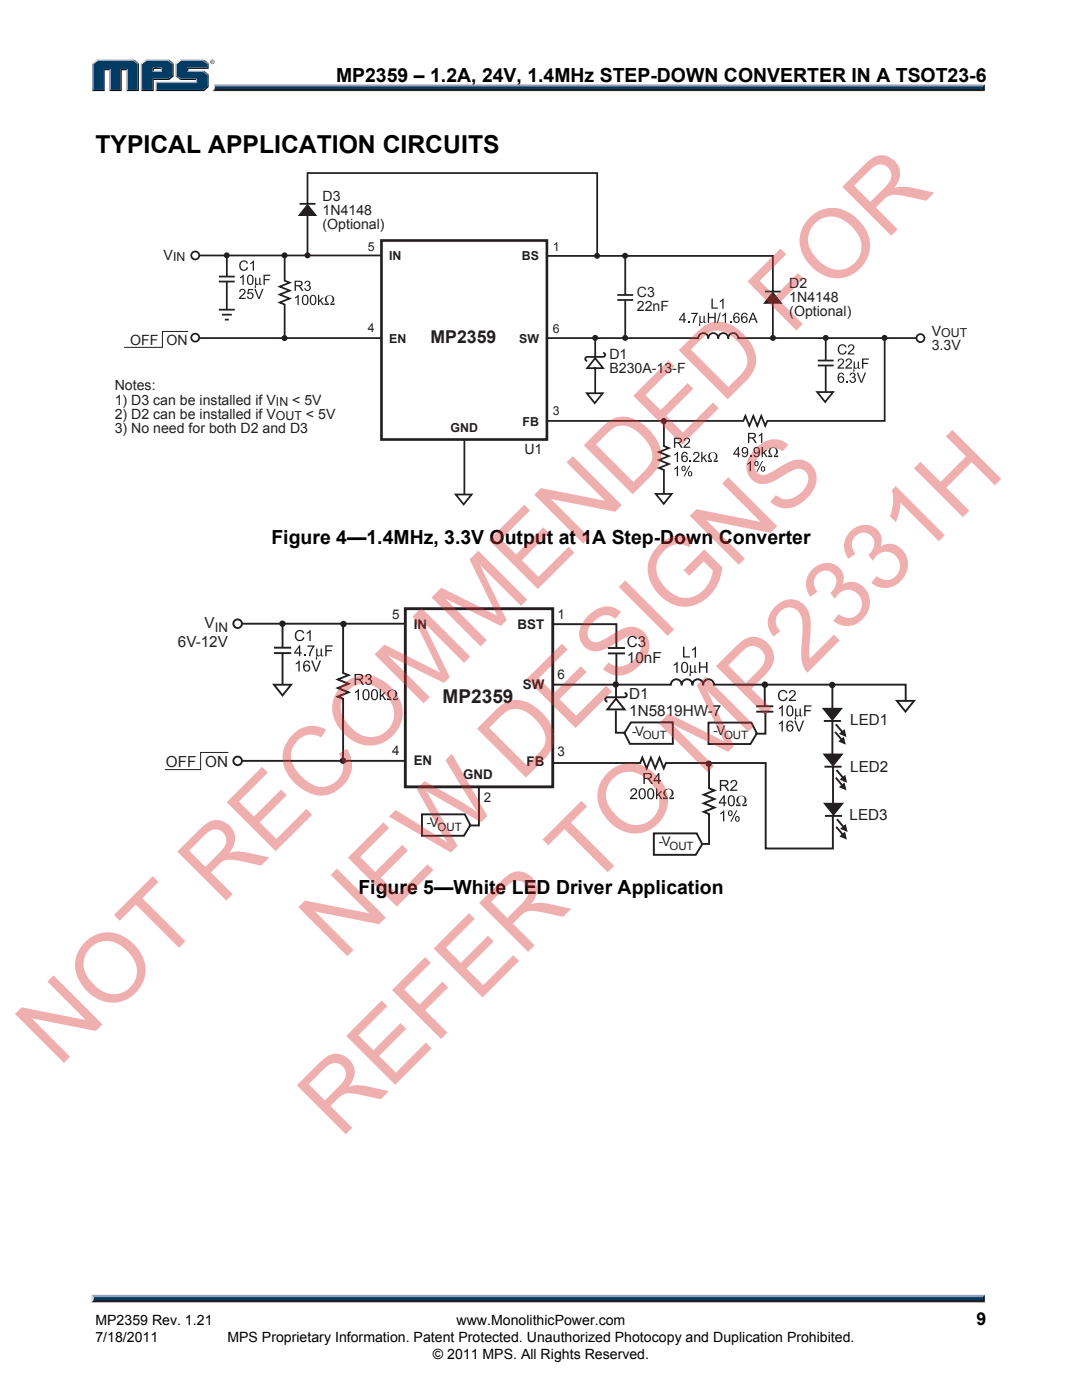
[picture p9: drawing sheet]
<svg xmlns="http://www.w3.org/2000/svg" width="216mm" height="279mm" viewBox="0 0 216 279" stroke-linecap="round" stroke-linejoin="round" font-family="sans-serif">
<path d="M18.7 259.2h177.4l.4 .7h-178.3z" fill="#231f20"/>
<path d="M18.3 258.4h178.2l-.4 .8h-177.4z" fill="#94a0b9"/>
<path d="M196.5 258.4v1.5l-.4-.4v-.6z" fill="#001338"/>
<path d="M18.7 258.9h177.4v.6h-177.4z" fill="#003b63"/>
<path d="M18.2 258.4l.5 .5v.5l-.5 .5z" fill="#dcddde"/>
<path d="M42.7 16.9h153.8l-.4 .6h-153.3z" fill="#94a0b9"/>
<path d="M42.8 17.5h153.3l.4 .7h-154.2l.4-.3z" fill="#231f20"/>
<path d="M196.1 17.3l.4-.4v1.3l-.4-.4z" fill="#001338"/>
<path d="M42.9 17.3h153.2v.5h-153.3z" fill="#003b63"/>
<path d="M42.7 16.9l.2 .5a.79 .79 0 0 1-.6 .8l.1-.1a1.24 1.24 0 0 0 .3-1.2z" fill="#dcddde"/>
<path d="M30.4 14.4l.3-.3h1.3l.3 .3z" fill="#94a0b9"/>
<g fill="#003b63">
<path d="M18.6 12.8l.8-.6h7.2l.8 .6v5.1h-1.9v-4.1h-1.5v4.1h-2v-4.1h-1.4v4.1h-2z"/>
<path d="M28.3 12.8l.9-.6h2.1v1.3h-.9v.9h1.9v-.9h-1.2v-1.3h2.5l.8 .6v2.3l-.8 .6h-3.2v2.2h-2.1z"/>
<path d="M31.3 16.6h8v-.9h-3.2l-.8-.6v-2.3l.8-.6h4.5l.8 .6v.7h-4.1v.9h3.3l.8 .6v2.2l-.8 .7h-9.3z"/>
</g>
<path d="M35.9 12h4.8" fill="none" stroke="#94a0b9" stroke-width=".27"/>
<path d="M35 12.6l.9-.7 .2 .3-.8 .6z" fill="#dcddde"/>
<path d="M35.2 12.6v2.7" fill="none" stroke="#94a0b9" stroke-width=".27"/>
<path d="M35 15.3l.3-.2 .8 .6-.2 .3z" fill="#537194"/>
<path d="M35.9 15.8h3.4" fill="none" stroke="#001338" stroke-width=".27"/>
<g fill="#94a0b9">
<path d="M31.1 16.3h8v-.3l.2-.3v.9h-8z"/>
<path d="M31.1 16.3l.2 .3v1.3l-.2 .3z"/>
</g>
<path d="M37.3 13.5h4.1v-.7l.2-.2v1.2h-4v.3l-.3 .3z" fill="#001338"/>
<path d="M37.3 14.2h3.4" fill="none" stroke="#94a0b9" stroke-width=".27"/>
<path d="M40.7 14.1l.9 .7-.2 .2-.8-.6z" fill="#537194"/>
<g fill="#001338">
<path d="M31.1 18.2l.2-.3h9.3l.8-.7v-2.2l.2-.2v2.6l-.9 .8z"/>
<path d="M30.4 15.7h3.2l.8-.6v-2.3l.3-.2v2.7l-.9 .7h-3.1v2.2h-2.6l.2-.3h2.1z"/>
</g>
<path d="M33.8 11.9l.9 .7-.3 .2-.8-.6z" fill="#537194"/>
<path d="M29 12h4.8" fill="none" stroke="#94a0b9" stroke-width=".27"/>
<path d="M28.1 12.6l.9-.7 .2 .3-.9 .6z" fill="#dcddde"/>
<path d="M28.2 12.6v5.6" fill="none" stroke="#94a0b9" stroke-width=".27"/>
<path d="M32 13.8l.3-.3v.9l-.3-.3z" fill="#94a0b9"/>
<g fill="#001338">
<path d="M30.4 13.5h1.9l-.3 .3h-1.3v.3l-.3 .3z"/>
<path d="M27.4 12.8l.3-.2v5.6h-2.5l.3-.3h1.9z"/>
</g>
<path d="M26.8 11.9l.9 .7-.3 .2-.8-.6z" fill="#537194"/>
<path d="M19.2 12h7.6" fill="none" stroke="#94a0b9" stroke-width=".27"/>
<path d="M18.4 12.6l.8-.7 .2 .3-.8 .6z" fill="#dcddde"/>
<path d="M18.5 12.6v5.6" fill="none" stroke="#94a0b9" stroke-width=".27"/>
<path d="M20.6 13.8h1.4l-.2 .2h-.9v4.2h-2.5l.2-.3h2z" fill="#001338"/>
<path d="M21.9 13.8v4.4" fill="none" stroke="#94a0b9" stroke-width=".27"/>
<path d="M24 13.8h1.5l-.3 .2h-.9v4.2h-2.5l.2-.3h2z" fill="#001338"/>
<path d="M25.3 13.8v4.4" fill="none" stroke="#94a0b9" stroke-width=".27"/>
<path d="M40.7 11.9l.9 .7-.2 .2-.8-.6z" fill="#537194"/>
<path d="M41.9 12.3a.45 .45 0 0 1 .9 0 .45 .45 0 0 1-.9 0zM42 12.3a.37 .37 0 0 0 .7 0 .37 .37 0 0 0-.7 0zM42.2 12.1l.3 .1 .1 .4-.2-.2-.2 .2zM42.3 12.2v.1h.1z" fill="#231f20"/>
<g fill="none" stroke="#231f20" stroke-width=".35">
<path d="M39.8 51h36.3M43.7 55.2h3.1M45.3 56.2v5.6M45.3 51.1v4M56.8 51.1v4.9l1 .4-2 .8 2 .8-2 .8 2 .8-2 .8 1 .4v6.7M61.4 40.7v-6.2h57.8v16.5M61.4 42.8v8.3M62.9 40.7h-3.1M109.1 51.1h45.1v7.1M123.2 58.9h3.1M124.8 51.1v7.8M124.8 59.9v7.6"/>
<path d="M155.8 58.2h-3.2M39.8 67.5h36.3M44.3 62.8h2M44.9 63.8h.8M109.2 67.5h30.1a1 1 0 0 1 1-1 1 1 0 0 1 1 1 .99 .99 0 0 1 1-1 .99 .99 0 0 1 1 1 .99 .99 0 0 1 1-1 .99 .99 0 0 1 1 1 1 1 0 0 1 1-1 1 1 0 0 1 1 1h35.6M118.8 71.5l1.6 2h-3.2zM118.8 67.4v3.8M118.8 73.4v5.1M120.4 70.4a.4 .4 0 0 1 .4 .4 .4 .4 0 0 1-.4 .4h-3.2a.4 .4 0 0 0-.4 .4 .4 .4 0 0 0 .4 .4M154.2 60.3v7.3M163.2 72h3.1M164.8 72.9v5.3"/>
<path d="M164.8 67.5v4.4M176.5 67.6v16.4h-23.4l-.4 1-.8-2-.8 2-.8-2-.8 2-.8-2-.4 1h-39.3M92.7 87.8v11M132.5 84v5l1 .4-2 .8 2 .8-2 .8 2 .8-2 .8 1 .4v4.9"/>
</g>
<g fill="#231f20" stroke="#231f20" stroke-width=".35">
<path d="M43.7 61.8h3.1z"/>
<path d="M43.7 56.2h3.1z"/>
<path d="M163.2 72.9h3.1z"/>
<path d="M61.4 40.9l1.5 2h-3.1z"/>
<path d="M123.2 59.9h3.1z"/>
<path d="M154.2 58.5l1.6 1.9h-3.2z"/>
</g>
<g fill="#231f20">
<path d="M167.5 68.9a.88 .88 0 0 1 1.4 .4h-.3a.68 .68 0 0 0-.9-.2 .68 .68 0 0 0-.2 .9 .61 .61 0 0 0 .6 .5 .61 .61 0 0 0 .6-.5l.2 .1a.95 .95 0 0 1-1.2 .6 .95 .95 0 0 1-.5-1.4z"/>
<path d="M169.4 68.9a.66 .66 0 0 1 1 .1 .66 .66 0 0 1-.4 1l-.5 .5h1v.2h-1.4l.3-.5a1.11 1.11 0 0 0 .7-1.2h-.4l-.3 .3h-.2z"/>
<path d="M167.3 71.7a.66 .66 0 0 1 1.1 .1 .66 .66 0 0 1-.4 1l-.6 .5h1v.3h-1.3l.3-.6a1.11 1.11 0 0 0 .7-1.2h-.5l-.2 .4-.3-.1z"/>
<path d="M168.9 71.7a.66 .66 0 0 1 1 .1 .66 .66 0 0 1-.3 1l-.6 .5h1v.3h-1.3l.2-.6a1.11 1.11 0 0 0 .7-1.2h-.4l-.2 .4-.3-.1z"/>
<path d="M170.3 72.2h.3v.9l.1 .3 .5-.2v-1h.2v1.2l.1 .1 .3-.2-.4 .3-.2-.3-.4 .3-.4-.1 .1 .4-.1 .3-.1-.3z"/>
<path d="M172 71.5h1.4v.3h-1.1v.6h.9v.2h-.9v1h-.3z"/>
<path d="M168.8 76.1h.3v.3h-.3z"/>
<path d="M169.7 74.5a.54 .54 0 0 1 .8 0 .54 .54 0 0 1-.1 .8 .63 .63 0 0 1 0 1.1 .63 .63 0 0 1-.9-.5l.2-.1a.4 .4 0 0 0 .5 .4 .4 .4 0 0 0 .3-.5 .4 .4 0 0 0-.5-.3v-.2a.35 .35 0 0 0 .5-.3 .35 .35 0 0 0-.4-.4 .35 .35 0 0 0-.3 .4h-.3z"/>
<path d="M171 74.4h.2l.7 1.8 .6-1.8h.3l-.8 2h-.3z"/>
<path d="M48.1 52.2a.88 .88 0 0 1 1.4 .4h-.3a.69 .69 0 0 0-.9-.3 .69 .69 0 0 0-.3 1 .61 .61 0 0 0 .6 .5 .61 .61 0 0 0 .6-.5l.3 .1a.95 .95 0 0 1-1.3 .6 .95 .95 0 0 1-.4-1.4z"/>
<path d="M49.9 52.5l.8-.5v2h-.3v-1.6l-.5 .3z"/>
<path d="M47.9 55.3l.7-.5v2h-.2v-1.5l-.5 .3z"/>
<path d="M50.9 55.4h.2v1l.2 .3 .4-.2v-1.1h.3v1.2l.1 .2 .2-.2-.3 .3-.3-.3-.3 .3-.4-.1 .1 .4-.1 .3-.2-.3z"/>
<path d="M52.6 54.8h1.3v.3h-1.1v.6h1v.2h-1v.9h-.2z"/>
<path d="M47.9 57.8a.66 .66 0 0 1 1 .1 .66 .66 0 0 1-.3 1l-.6 .5h1v.3h-1.3l.3-.6a1.11 1.11 0 0 0 .6-1.2h-.4l-.2 .4-.3-.1z"/>
<path d="M49.5 57.7h1v.2h-.8l-.1 .6a.67 .67 0 0 1 .9 .3 .67 .67 0 0 1-.4 .9 .67 .67 0 0 1-.8-.6h.2a.45 .45 0 0 0 .7 .2 .45 .45 0 0 0 .1-.6 .45 .45 0 0 0-.7 0h-.3z"/>
<path d="M50.7 57.6h.3l.7 1.8 .6-1.8h.3l-.8 2.1h-.3z"/>
<path d="M142 59.6h.2v1.8h1v.2h-1.2z"/>
<path d="M143.6 60.1l.8-.5v2h-.3v-1.6l-.5 .3z"/>
<path d="M137.3 64.1h.3v.3h-.3z"/>
<path d="M137.9 62.4h1.3l-.6 1.2-.1 .8h-.3l.1-.5 .6-1.2h-1z"/>
<path d="M139.5 63h.3v1l.1 .3 .5-.2v-1.1h.2v1.2l.2 .1 .2-.2-.4 .4-.2-.3-.3 .3-.5-.2 .1 .5-.1 .3-.1-.3z"/>
<path d="M141.2 62.4h.3v.8h1v-.8h.3v2h-.3v-.9h-1v.9h-.3z"/>
<path d="M143.6 62.4h.2l-.6 2.1h-.2z"/>
<path d="M144.1 62.9l.8-.5v2h-.3v-1.6l-.5 .3z"/>
<path d="M145.6 64.1h.3v.3h-.3z"/>
<path d="M151.4 86.9l.7-.5v2h-.2v-1.6l-.5 .3z"/>
<path d="M149.7 90.9h.3v.3h-.3z"/>
<path d="M152 89.2h.2v1.2l.6-.6h.3l-.5 .5 .6 .9h-.3l-.5-.7-.2 .1v.6h-.2z"/>
<path d="M153.6 89.6a.88 .88 0 0 1 1.3-.1 .88 .88 0 0 1-.1 1.3l-.2 .1h.4l.3-.1v.4h-.9l.1-.4a.71 .71 0 0 0 .4-1 .71 .71 0 0 0-1-.3l-.2 .8 .4 .5v.4h-.8v-.4l.2 .1h.5a.88 .88 0 0 1-.4-1.3z"/>
<path d="M149.1 92.5l.7-.5v2h-.2v-1.5l-.5 .3z"/>
<path d="M136.6 87.5a.66 .66 0 0 1 1 .1 .66 .66 0 0 1-.3 1l-.6 .5h1v.3h-1.3l.2-.6a1.11 1.11 0 0 0 .7-1.1l-.4-.1-.2 .4-.3-.1z"/>
<path d="M134.6 90.7l.7-.5v2h-.3v-1.6l-.4 .3z"/>
<path d="M137.6 91.9h.3v.3h-.3z"/>
<path d="M138.5 90.3a.66 .66 0 0 1 1 .2 .66 .66 0 0 1-.3 .9l-.6 .6h1v.2h-1.3l.2-.5a1.11 1.11 0 0 0 .7-1.2l-.4-.1-.2 .4h-.3z"/>
<path d="M139.9 90.2h.3v1.1l.6-.6h.3l-.6 .6 .6 .9h-.3l-.5-.8-.1 .2v.6h-.3z"/>
<path d="M141.5 90.5a.88 .88 0 0 1 1.3-.1 .88 .88 0 0 1-.1 1.4l-.1 .1h.4l.2-.2v.5h-.8v-.4a.71 .71 0 0 0 .4-1 .71 .71 0 0 0-1-.3l-.2 .7 .4 .6 .1 .4h-.9v-.5l.3 .2h.4a.88 .88 0 0 1-.4-1.4z"/>
<path d="M134.6 93.5l.7-.5v2h-.3v-1.6l-.4 .3z"/>
<path d="M60.9 56.2a.54 .54 0 0 1 .9-.1 .54 .54 0 0 1-.1 .8 .63 .63 0 0 1 0 1.1 .63 .63 0 0 1-1-.5h.3a.4 .4 0 0 0 .4 .4 .4 .4 0 0 0 .4-.6 .4 .4 0 0 0-.6-.2v-.2a.35 .35 0 0 0 .5-.3 .35 .35 0 0 0-.4-.4 .35 .35 0 0 0-.3 .4l-.3-.1z"/>
<path d="M58.9 59.3l.7-.5v2.1h-.2v-1.6l-.5 .3z"/>
<path d="M63.4 58.8h.3v1.2l.6-.6h.3l-.6 .5 .7 1h-.3l-.5-.8-.2 .2v.6h-.3z"/>
<path d="M65 59.2a.88 .88 0 0 1 1.4-.1 .88 .88 0 0 1-.1 1.3l-.2 .2h.4l.2-.2v.5h-.8l.1-.5a.71 .71 0 0 0 .4-.9 .71 .71 0 0 0-1-.3l-.2 .7 .4 .5v.5h-.8v-.5l.2 .2h.4a.88 .88 0 0 1-.4-1.4z"/>
<path d="M167.3 74.6l.6-.2a.54 .54 0 0 1 .5 .5h-.2a.42 .42 0 0 0-.6-.3 .42 .42 0 0 0-.2 .6v.1a.64 .64 0 0 1 .9 .1 .64 .64 0 0 1-.2 1 .64 .64 0 0 1-.9-.4l-.1-.9zM167.4 75.8a.45 .45 0 0 0 .9 0 .45 .45 0 0 0-.9 0z"/>
<path d="M49.6 54.9a.73 .73 0 0 1 .8 .1 .73 .73 0 0 1 .2 .8 .69 .69 0 0 1-.3 1 .69 .69 0 0 1-.9-.3l-.1-1.1zM49.7 55.2a1.11 1.11 0 0 0 .2 1.5 1.04 1.04 0 0 0 0-1.7z"/>
<path d="M136.4 62.4h.2v1.3h.3v.2h-.3v.5h-.2v-.5h-.9v-.2zM136.4 62.8l-.7 .9h.7z"/>
<path d="M146.5 62.6l.5-.2a.54 .54 0 0 1 .6 .5h-.3a.42 .42 0 0 0-.5-.3 .42 .42 0 0 0-.3 .6v.2a.64 .64 0 0 1 1 .1 .64 .64 0 0 1-.2 .9 .64 .64 0 0 1-.9-.4l-.1-.9zM146.6 63.8a.44 .44 0 0 0 .8 0 .44 .44 0 0 0-.8 0z"/>
<path d="M148.1 62.6l.5-.2a.54 .54 0 0 1 .6 .5h-.3a.42 .42 0 0 0-.5-.3 .42 .42 0 0 0-.3 .6v.2a.64 .64 0 0 1 1 .1 .64 .64 0 0 1-.3 .9 .64 .64 0 0 1-.9-.4v-.9zM148.1 63.8a.45 .45 0 0 0 .9 0 .45 .45 0 0 0-.9 0z"/>
<path d="M150.1 62.4h.3l.8 2h-.3l-.2-.6h-.9l-.2 .6h-.3zM150.2 62.6l-.3 1h.7z"/>
<path d="M149.2 86.4h.9a.56 .56 0 0 1 .7 .4 .56 .56 0 0 1-.5 .7l.7 .9h-.3l-.5-.8-.4-.1h-.3v.9h-.3zM149.5 86.6v.7h.6a.35 .35 0 0 0 .5-.3 .35 .35 0 0 0-.4-.4z"/>
<path d="M147.2 89.2h.2v1.3h.3v.2h-.3v.5h-.2v-.5h-.9v-.2zM147.2 89.6l-.6 .9h.6z"/>
<path d="M148.2 89.4a.72 .72 0 0 1 .8-.1 .72 .72 0 0 1 .3 .9 .74 .74 0 0 1-.3 .9 .74 .74 0 0 1-.9-.1l-.1-.2 .2-.1a.45 .45 0 0 0 .7 .3 .45 .45 0 0 0 .1-.7 .64 .64 0 0 1-.9 0 .64 .64 0 0 1 .1-.9zM148.2 89.9a.43 .43 0 0 0 .8 0 .43 .43 0 0 0-.8 0z"/>
<path d="M150.5 89.4a.72 .72 0 0 1 .9-.1 .72 .72 0 0 1 .3 .9 .74 .74 0 0 1-.3 .9 .74 .74 0 0 1-1-.1v-.2l.2-.1a.45 .45 0 0 0 .6 .3 .45 .45 0 0 0 .2-.7 .64 .64 0 0 1-1 0 .64 .64 0 0 1 .1-.9zM150.5 89.9a.45 .45 0 0 0 .9 0 .45 .45 0 0 0-.9 0z"/>
<path d="M150.6 92.1a.47 .47 0 0 1 .7 .1 .47 .47 0 0 1-.1 .7 .47 .47 0 0 1-.6-.1zM150.8 92.2l.1 .7a.31 .31 0 0 0 .3-.4 .31 .31 0 0 0-.4-.3zM152 92h.3l-1.1 2.1h-.3zM151.9 93.2a.47 .47 0 0 1 .7 .1 .47 .47 0 0 1-.1 .6 .47 .47 0 0 1-.6 0zM152.1 93.3l.1 .6a.31 .31 0 0 0 .3-.3 .31 .31 0 0 0-.4-.3z"/>
<path d="M134.5 87.4h.9a.56 .56 0 0 1 .7 .4 .56 .56 0 0 1-.6 .7l.7 .9h-.3l-.5-.8-.4-.1h-.3v.9h-.2zM134.7 87.6v.6h.6a.35 .35 0 0 0 .5-.2 .35 .35 0 0 0-.4-.4z"/>
<path d="M136.1 90.4l.5-.2a.54 .54 0 0 1 .6 .5h-.2a.42 .42 0 0 0-.6-.3 .42 .42 0 0 0-.2 .6v.2a.64 .64 0 0 1 .9 0 .64 .64 0 0 1-.2 1 .64 .64 0 0 1-.9-.4l-.1-.9zM136.2 91.6a.45 .45 0 0 0 .9 0 .45 .45 0 0 0-.9 0z"/>
<path d="M136.1 93.1a.47 .47 0 0 1 .6 .1 .47 .47 0 0 1 0 .6 .47 .47 0 0 1-.7 0zM136.3 93.2v.6a.31 .31 0 0 0 .3-.3 .31 .31 0 0 0-.3-.3zM137.5 93h.2l-1.1 2.1h-.2zM137.4 94.2a.47 .47 0 0 1 .6 0 .47 .47 0 0 1 0 .7 .47 .47 0 0 1-.7 0zM137.6 94.3v.6a.31 .31 0 0 0 .3-.3 .31 .31 0 0 0-.3-.3z"/>
<path d="M58.8 56h.9a.56 .56 0 0 1 .7 .5 .56 .56 0 0 1-.6 .6l.8 .9h-.4l-.5-.7-.3-.2h-.3v.9h-.3zM59.1 56.2v.7h.5a.35 .35 0 0 0 .5-.3 .35 .35 0 0 0-.4-.4z"/>
<path d="M60.5 59a.73 .73 0 0 1 .9 0 .73 .73 0 0 1 .2 .9 .69 .69 0 0 1-.3 .9 .69 .69 0 0 1-1-.3v-1zM60.6 59.2a1.11 1.11 0 0 0 .3 1.5 1.04 1.04 0 0 0 0-1.7z"/>
<path d="M62.1 59a.73 .73 0 0 1 .8 0 .73 .73 0 0 1 .2 .9 .69 .69 0 0 1-.3 .9 .69 .69 0 0 1-.9-.3l-.1-1zM62.2 59.2a1.11 1.11 0 0 0 .3 1.5 1.03 1.03 0 0 0 0-1.7z"/>
</g>
<path d="M76.1 48h33v39.7h-33z" fill="none" stroke="#231f20" stroke-width=".53"/>
<g fill="#231f20">
<circle cx="45.2" cy="51" r=".6"/>
<circle cx="56.8" cy="51" r=".6"/>
<circle cx="61.4" cy="51" r=".6"/>
<circle cx="56.8" cy="67.5" r=".6"/>
<circle cx="132.5" cy="84" r=".6"/>
<circle cx="119.1" cy="51" r=".6"/>
<circle cx="124.7" cy="51" r=".6"/>
<circle cx="118.8" cy="67.4" r=".6"/>
<circle cx="124.7" cy="67.4" r=".6"/>
<circle cx="154.2" cy="67.4" r=".6"/>
<circle cx="164.8" cy="67.4" r=".6"/>
<circle cx="176.5" cy="67.4" r=".6"/>
</g>
<g fill="none" stroke="#231f20" stroke-width=".35">
<path d="M117.1 78.5h3.2l-1.6 2zM163.1 78.2h3.1l-1.6 2zM90.9 98.7h3.2l-1.6 2zM130.8 98.6h3.2l-1.6 2z"/>
<circle cx="39" cy="51" r=".79"/>
<circle cx="39" cy="67.4" r=".79"/>
<circle cx="183.7" cy="67.5" r=".79"/>
</g>
<path d="M37.5 66.2h-5.1v3.1h-7.6" fill="none" stroke="#231f20" stroke-width=".2"/>
<path d="M48.2 124.5h32.7M110.2 124.6h12.8v4.8M110.5 136.6h23.4a1.08 1.08 0 0 1 1-1 1.08 1.08 0 0 1 1.1 1 1.07 1.07 0 0 1 1.1-1 1.07 1.07 0 0 1 1.1 1 1.07 1.07 0 0 1 1-1 1.07 1.07 0 0 1 1.1 1 1.07 1.07 0 0 1 1.1-1 1.07 1.07 0 0 1 1.1 1h38.2v3.5M122.9 139.4l1.7 2.2h-3.4zM122.9 136.7v2.5M123 130.4v6.3M124.6 138.3a.43 .43 0 0 1 .5 .4 .43 .43 0 0 1-.5 .5h-3.4a.43 .43 0 0 0-.4 .4 .43 .43 0 0 0 .4 .4M48.2 151.8h32.7" fill="none" stroke="#231f20" stroke-width=".38"/>
<g fill="#231f20" stroke="#231f20" stroke-width=".38">
<path d="M121.3 129.3h3.4z"/>
<path d="M121.3 130.4h3.4z"/>
</g>
<path d="M80.9 121.5h29.4v35.5h-29.4z" fill="none" stroke="#231f20" stroke-width=".57"/>
<g fill="#231f20">
<path d="M59.2 125.9a.95 .95 0 0 1 1.5 .4l-.3 .1a.71 .71 0 0 0-.9-.4 .71 .71 0 0 0-.4 1 .67 .67 0 0 0 .6 .7 .67 .67 0 0 0 .8-.5h.3a1.03 1.03 0 0 1-1.4 .7 1.03 1.03 0 0 1-.5-1.5z"/>
<path d="M61.2 126.3l.8-.6v2.2h-.3v-1.7l-.5 .3z"/>
<path d="M60.6 130.7h.3v.3h-.3z"/>
<path d="M61.4 128.8h1.4l-.7 1.3-.2 .9h-.2l.1-.7 .6-1.2h-1z"/>
<path d="M63.1 129.4h.2v1.1l.2 .3h.3l.2-.2v-1.2h.2l.1 1.3 .1 .2 .2-.2-.4 .3-.2-.3-.4 .3-.4-.1 .1 .4-.2 .3-.1-.3z"/>
<path d="M64.9 128.8h1.5v.2h-1.2v.7h1v.3h-1v1h-.3z"/>
<path d="M59 132.4l.8-.6v2.2h-.3v-1.7l-.5 .3z"/>
<path d="M62.1 131.8h.3l.7 2 .7-2h.3l-.9 2.2h-.3z"/>
<path d="M155.6 137.9a.95 .95 0 0 1 1.5 .4l-.3 .1a.71 .71 0 0 0-.9-.4 .71 .71 0 0 0-.4 1 .67 .67 0 0 0 .6 .7 .67 .67 0 0 0 .8-.6l.3 .1a1.03 1.03 0 0 1-1.4 .6 1.03 1.03 0 0 1-.5-1.4z"/>
<path d="M157.6 137.9a.71 .71 0 0 1 1.1 .1 .71 .71 0 0 1-.4 1.1l-.6 .5h1.1v.3h-1.4l.3-.6a1.49 1.49 0 0 0 .8-1.1l-.4-.3-.3 .2-.1 .3-.3-.1z"/>
<path d="M155.4 141.3l.8-.5v2.1h-.3v-1.7l-.5 .4z"/>
<path d="M158.6 141.4h.3v1l.2 .4h.2l.2-.2v-1.2h.3v1.3l.1 .1 .3-.2-.4 .4-.3-.3-.3 .3-.4-.1v.4l-.1 .3-.1-.3z"/>
<path d="M160.5 140.8h1.4v.2h-1.2v.7h1.1v.3h-1.1v.9h-.2z"/>
<path d="M155.4 144.3l.8-.5v2.2h-.3v-1.7l-.5 .3z"/>
<path d="M158.5 143.8h.3l.7 1.9 .7-1.9h.3l-.9 2.2h-.3z"/>
<path d="M59.7 128.8h.2v1.4h.3v.2h-.3v.6h-.2v-.6h-1v-.2zM59.7 129.2l-.7 1h.7z"/>
<path d="M60.7 132.1a.66 .66 0 0 1 .7-.3 .66 .66 0 0 1 .5 .6h-.3a.46 .46 0 0 0-.6-.3 .46 .46 0 0 0-.2 .6l-.1 .2a.69 .69 0 0 1 1.1 .1 .69 .69 0 0 1-.3 1 .69 .69 0 0 1-.9-.4l-.1-1zM60.8 133.4a.47 .47 0 0 0 .9 0 .47 .47 0 0 0-.9 0z"/>
<path d="M157.1 141a.77 .77 0 0 1 1-.1 .77 .77 0 0 1 .2 1 .75 .75 0 0 1-.3 1 .75 .75 0 0 1-1-.4l-.1-.9zM157.3 141.1a1.2 1.2 0 0 0 .3 1.7 1.15 1.15 0 0 0 .2-1.8z"/>
<path d="M157.1 144.1a.66 .66 0 0 1 .7-.3 .66 .66 0 0 1 .5 .5l-.3 .1a.46 .46 0 0 0-.6-.3 .46 .46 0 0 0-.2 .6l-.1 .2a.69 .69 0 0 1 1.1 .1 .69 .69 0 0 1-.2 1 .69 .69 0 0 1-1-.4l-.1-1zM157.2 145.3a.47 .47 0 0 0 .9 0 .47 .47 0 0 0-.9 0z"/>
</g>
<g fill="none" stroke="#231f20" stroke-width=".38">
<circle cx="47.4" cy="124.5" r=".86"/>
<circle cx="47.4" cy="151.8" r=".86"/>
</g>
<path d="M45.6 150.2h-5.6v3.4h-7.1" fill="none" stroke="#231f20" stroke-width=".2"/>
<g fill="#231f20">
<path d="M136.3 129.1h.3v1.9h1v.2h-1.3z"/>
<path d="M138.1 129.6l.8-.6v2.2h-.3v-1.7l-.5 .4z"/>
<path d="M134.4 132.6l.8-.5v2.2h-.3v-1.7l-.5 .3z"/>
<path d="M137.7 132.8h.2v1l.2 .3h.2l.2-.2v-1.1h.3v1.2l.1 .2 .3-.2-.4 .3-.3-.3-.3 .3-.4-.1 .1 .5-.2 .3-.1-.3z"/>
<path d="M139.5 132.1h.3v.9h1.1v-.9h.3v2.2h-.3v-1.1h-1.1v1.1h-.3z"/>
<path d="M145.9 155.8a.71 .71 0 0 1 1.1 .2 .71 .71 0 0 1-.4 1l-.5 .6h1v.2h-1.4l.3-.5a1.48 1.48 0 0 0 .8-1.2l-.4-.2-.3 .1-.1 .3h-.3z"/>
<path d="M147.2 159.1a.95 .95 0 0 1 1.4-.1 .95 .95 0 0 1-.1 1.4l-.2 .2h.5l.2-.2v.5h-.9l.1-.5a.77 .77 0 0 0 .4-1 .77 .77 0 0 0-1.1-.4l-.2 .9 .2 .4 .2 .1 .1 .5h-.9v-.5l.2 .2h.5a.95 .95 0 0 1-.4-1.5z"/>
<path d="M143.7 162.3l.8-.6v2.2h-.2v-1.7l-.6 .3z"/>
<path d="M126 157.5a.71 .71 0 0 1 1.1 .1 .71 .71 0 0 1-.4 1.1l-.6 .5h1v.3h-1.4l.3-.6a1.49 1.49 0 0 0 .8-1.1l-.3-.3-.4 .1-.1 .4-.2-.1z"/>
<path d="M130.9 157.3h.3v1.3l.6-.7h.3l-.6 .6 .7 1h-.3l-.5-.8-.2 .2v.6h-.3z"/>
<path d="M132.6 157.7a.95 .95 0 0 1 1.4-.1 .95 .95 0 0 1-.1 1.4l-.2 .2h.5l.2-.2v.5h-.8v-.5a.77 .77 0 0 0 .4-1 .77 .77 0 0 0-1.1-.3l-.2 .8 .2 .4 .3 .1v.5h-.9v-.5l.3 .2h.4a.95 .95 0 0 1-.4-1.5z"/>
<path d="M136.1 132.3a.77 .77 0 0 1 1 0 .77 .77 0 0 1 .2 .9 .75 .75 0 0 1-.3 1 .75 .75 0 0 1-1-.3l-.1-.9zM136.3 132.5a1.2 1.2 0 0 0 .3 1.6 1.15 1.15 0 0 0 .2-1.7z"/>
<path d="M143.6 155.7h1a.61 .61 0 0 1 .8 .5 .61 .61 0 0 1-.6 .7l.7 .9h-.3l-.6-.8-.3-.1h-.4v.9h-.3zM143.9 155.9v.7h.6a.38 .38 0 0 0 .6-.3 .38 .38 0 0 0-.5-.4z"/>
<path d="M144.4 158.7h.2v1.4h.3v.3h-.3v.5h-.2v-.5h-1v-.3zM144.4 159.1l-.7 1h.7z"/>
<path d="M145.4 158.9a.77 .77 0 0 1 1 0 .77 .77 0 0 1 .2 .9 .75 .75 0 0 1-.3 1 .75 .75 0 0 1-1-.3l-.1-.9zM145.6 159.1a1.2 1.2 0 0 0 .3 1.6 1.15 1.15 0 0 0 .2-1.7z"/>
<path d="M145.3 162.3a.51 .51 0 0 1 1 0 .51 .51 0 0 1-1 0zM145.6 162l-.1 .5 .1 .2a.37 .37 0 0 0 .4-.4 .37 .37 0 0 0-.4-.4zM146.9 161.7h.2l-1.2 2.3h-.2zM146.7 163.4a.51 .51 0 0 1 1 0 .51 .51 0 0 1-1 0zM147 163.1l-.1 .5 .1 .2a.37 .37 0 0 0 .4-.4 .37 .37 0 0 0-.4-.3z"/>
<path d="M128.4 154.3h.9a.61 .61 0 0 1 .8 .5 .61 .61 0 0 1-.6 .7l.8 .9h-.4l-.5-.8-.4-.1h-.3v.9h-.3zM128.7 154.5v.7h.6a.38 .38 0 0 0 .5-.3 .38 .38 0 0 0-.4-.4z"/>
<path d="M131.4 154.3h.2v1.4h.3v.2h-.3v.5h-.3v-.5h-.9v-.2zM131.3 154.7l-.7 1h.7z"/>
<path d="M127.7 157.5a.77 .77 0 0 1 .9 0 .77 .77 0 0 1 .3 .9 .75 .75 0 0 1-.4 1 .75 .75 0 0 1-1-.3l-.1-.9zM127.8 157.7a1.2 1.2 0 0 0 .3 1.6 1.15 1.15 0 0 0 .2-1.7z"/>
<path d="M129.3 157.5a.77 .77 0 0 1 1 0 .77 .77 0 0 1 .3 .9 .75 .75 0 0 1-.4 1 .75 .75 0 0 1-1-.3l-.1-.9zM129.5 157.7a1.2 1.2 0 0 0 .3 1.6 1.15 1.15 0 0 0 .2-1.7z"/>
<circle cx="56.4" cy="124.5" r=".64"/>
<circle cx="152.6" cy="136.6" r=".64"/>
<circle cx="141.4" cy="152.4" r=".64"/>
<circle cx="166.1" cy="136.7" r=".64"/>
<circle cx="122.9" cy="136.6" r=".64"/>
</g>
<g fill="#231f20" stroke="#231f20" stroke-width=".38">
<path d="M54.7 129.3h3.4z"/>
<path d="M54.7 130.3h3.4z"/>
</g>
<path d="M56.4 124.5v4.8M56.4 130.3v6.3" fill="none" stroke="#231f20" stroke-width=".38"/>
<g fill="#231f20">
<circle cx="68.5" cy="124.5" r=".64"/>
<circle cx="68.4" cy="151.8" r=".64"/>
</g>
<g fill="none" stroke="#231f20" stroke-width=".38">
<path d="M152.6 136.6v4.4M166.1 136.8v4.8M110.5 152.3h17.2l.5-1.1 .8 2.1 .9-2.1 .8 2.1 .9-2.1 .8 2.1 .5-1h19.9v17h13.4v-6.8M141.5 152.3v5l1.1 .4-2.2 .9 2.2 .9-2.2 .8 2.2 .9-2.2 .8 1.1 .5v5.9h-1.3M166.1 143.9v6.7M166.2 153v7.5M166.6 146.1l1.3 1.5M166.8 155.2l1.2 1.5M166.8 144.5l1.3 1.6M166.9 153.7l1.3 1.5M167.8 143.9h-3.4M167.9 153h-3.4"/>
<path d="M166.9 165l1.2 1.5M167 163.5l1.3 1.5M168 162.8h-3.4"/>
</g>
<g fill="#231f20" stroke="#231f20" stroke-width=".38">
<path d="M150.9 141h3.4z"/>
<path d="M150.9 142h3.4z"/>
<path d="M164.4 141.5h3.4l-1.7 2.1z"/>
<path d="M167.8 146.4l.6-.6 .2 1z"/>
<path d="M167.6 147.9l.7-.5 .2 .9z"/>
<path d="M164.5 150.6h3.4l-1.7 2.1z"/>
<path d="M167.9 155.5l.6-.5 .3 .9z"/>
<path d="M167.7 157l.7-.5 .2 .9z"/>
<path d="M164.6 160.4h3.4l-1.7 2.1z"/>
<path d="M168 165.3l.6-.5 .3 .9z"/>
<path d="M167.8 166.9l.7-.6 .2 .9z"/>
</g>
<g fill="#231f20">
<path d="M73.1 134.6a.58 .58 0 0 1 .8 0 .58 .58 0 0 1-.1 .9 .67 .67 0 0 1 .1 1.2 .67 .67 0 0 1-1.1-.6h.3a.44 .44 0 0 0 .5 .4 .44 .44 0 0 0 .4-.6 .44 .44 0 0 0-.6-.3v-.2a.37 .37 0 0 0 .5-.3 .37 .37 0 0 0-.4-.4 .37 .37 0 0 0-.4 .4h-.2z"/>
<path d="M70.8 138.1l.8-.6v2.2h-.2v-1.7l-.6 .3z"/>
<path d="M75.8 137.5h.2v1.3l.7-.7h.3l-.6 .6 .7 1h-.3l-.6-.8-.2 .2v.6h-.2z"/>
<path d="M77.5 137.9a.95 .95 0 0 1 1.4-.1 .95 .95 0 0 1-.1 1.5l-.2 .1h.5l.2-.2v.5h-.9l.1-.4a.77 .77 0 0 0 .4-1.1 .77 .77 0 0 0-1.1-.3l-.2 .8 .2 .4 .2 .2 .1 .4h-.9v-.5l.2 .2h.5a.95 .95 0 0 1-.4-1.5z"/>
<path d="M70.7 134.5h1a.61 .61 0 0 1 .8 .5 .61 .61 0 0 1-.6 .7l.8 1h-.4l-.6-.9-.3-.1h-.4v1h-.3zM71 134.7v.8h.7a.38 .38 0 0 0 .5-.4 .38 .38 0 0 0-.5-.4z"/>
<path d="M72.5 137.8a.77 .77 0 0 1 1-.1 .77 .77 0 0 1 .2 .9 .75 .75 0 0 1-.3 1 .75 .75 0 0 1-1-.3l-.1-.9zM72.7 137.9a1.2 1.2 0 0 0 .3 1.6 1.15 1.15 0 0 0 .2-1.7z"/>
<path d="M74.2 137.8a.77 .77 0 0 1 1-.1 .77 .77 0 0 1 .2 .9 .75 .75 0 0 1-.3 1 .75 .75 0 0 1-1-.3l-.1-.9zM74.4 137.9a1.2 1.2 0 0 0 .3 1.6 1.15 1.15 0 0 0 .2-1.7z"/>
</g>
<path d="M54.7 136.7h3.4l-1.7 2.1zM68.5 124.7v9.6l1 .4-2.1 .9 2.1 .9-2.1 .8 2.1 .9-2.1 .8 1.1 .5v12.4M179 139.9h3.4l-1.7 2.1zM95.6 156.9v7.8h-2M122.9 141.8v4.4h2M125.9 144.2h8.4v4.3h-8.6l-1.1-2.2zM141.4 144.2h8.5l1.1 2.2-1.3 2.1h-8.3zM152.7 142.2v4.2h-2M84.2 162.5h8.6l1 2.2-1.2 2.1h-8.4zM130.5 166.3h8.5l1.1 2.2-1.3 2.1h-8.3z" fill="none" stroke="#231f20" stroke-width=".38"/>
<g font-size="19.3" fill="#d92628">
<text x="68.3" y="191.9" transform="rotate(-45 68.3 191.9)">NEW DESIGNS</text>
<text x="11.7" y="213.2" transform="rotate(-45 11.7 213.2)">NOT RECOMMENDED FOR</text>
<text x="67.9" y="227.4" transform="rotate(-45 67.9 227.4)">REFER TO MP2331H</text>
</g>
<text font-size="4.9" x="19" y="30.5">TYPICAL APPLICATION CIRCUITS</text>
<g font-size="3.9">
<text x="67.1" y="16.3">MP2359 – 1.2A, 24V, 1.4MHz STEP-DOWN CONVERTER IN A TSOT23-6</text>
<text x="54.2" y="108.5">Figure 4—1.4MHz, 3.3V Output at 1A Step-Down Converter</text>
<text x="71.5" y="178.4">Figure 5—White LED Driver Application</text>
</g>
<text font-size="3.8" fill="#231f20" x="88.3" y="140.3">MP2359</text>
<text font-size="3.5" fill="#231f20" x="85.9" y="68.5">MP2359</text>
<text font-size="3.5" x="194.9" y="264.5">9</text>
<g font-size="3" fill="#231f20">
<text x="40.8" y="125.3">V</text>
<text x="35.5" y="129.1">6V-12V</text>
<text x="125.1" y="129.2">C3</text>
<text x="125.1" y="132.2">10nF</text>
<text x="125.6" y="139.6">D1</text>
<text x="125.6" y="143">1N5819HW-7</text>
<text x="169.7" y="144.7">LED1</text>
<text x="33.1" y="153">OFF ON</text>
<text x="169.7" y="154.1">LED2</text>
<text x="169.5" y="163.7">LED3</text>
</g>
<g font-size="2.8" fill="#231f20">
<text x="64.4" y="40.1">D3</text>
<text x="64.4" y="42.9">1N4148</text>
<text x="64.4" y="45.7">(Optional)</text>
<text x="32.7" y="51.8">V</text>
<text x="127.1" y="59.2">C3</text>
<text x="157.5" y="57.5">D2</text>
<text x="127.1" y="62">22nF</text>
<text x="157.5" y="60.3">1N4148</text>
<text x="157.5" y="63.2">(Optional)</text>
<text x="26" y="68.8">OFF ON</text>
<text x="121.6" y="71.6">D1</text>
<text x="185.9" y="69.8">3.3V</text>
<text x="185.9" y="67">V</text>
<text x="22.9" y="77.9">Notes:</text>
<text x="121.6" y="74.5">B230A-13-F</text>
<text x="22.9" y="80.7">1) D3 can be installed if V</text>
<text x="22.9" y="83.6">2) D2 can be installed if V</text>
<text x="58.3" y="80.7">&lt; 5V</text>
<text x="61" y="83.6">&lt; 5V</text>
<text x="22.9" y="86.4">3) No need for both D2 and D3</text>
<text x="104.6" y="90.7">U1</text>
</g>
<g font-size="2.8">
<text x="19" y="267.9">7/18/2011</text>
<text x="19" y="264.5">MP2359 Rev. 1.21</text>
<text x="45.4" y="267.9">MPS Proprietary Information. Patent Protected. Unauthorized Photocopy and Duplication Prohibited.</text>
<text x="91.1" y="264.5">www.MonolithicPower.com</text>
<text x="86.4" y="271.1">© 2011 MPS. All Rights Reserved.</text>
</g>
<g font-size="2.7" fill="#231f20">
<text x="78.2" y="123.4">5</text>
<text x="82.5" y="125.4">IN</text>
<text x="103.3" y="125.5">BST</text>
<text x="111.3" y="123.6">1</text>
<text x="42.9" y="126.1">IN</text>
<text x="104.3" y="137.5">SW</text>
<text x="111.3" y="135.6">6</text>
<text x="126.1" y="146.8">-V</text>
<text x="142.4" y="146.7">-V</text>
<text x="78.2" y="150.8">4</text>
<text x="82.5" y="152.7">EN</text>
<text x="92.4" y="155.5">GND</text>
<text x="105.1" y="152.8">FB</text>
<text x="111.3" y="150.8">3</text>
<text x="96.5" y="160.1">2</text>
<text x="85.2" y="165">-V</text>
<text x="131.4" y="168.9">-V</text>
</g>
<g font-size="2.5" fill="#231f20">
<text x="34.5" y="52.2">IN</text>
<text x="73.4" y="50">5</text>
<text x="77.7" y="51.8">IN</text>
<text x="104.1" y="51.9">BS</text>
<text x="110.3" y="50">1</text>
<text x="73.4" y="66.3">4</text>
<text x="77.7" y="68.4">EN</text>
<text x="103.6" y="68.4">SW</text>
<text x="110.3" y="66.5">6</text>
<text x="187.8" y="67.3">OUT</text>
<text x="55.1" y="81.1">IN</text>
<text x="55.1" y="83.9">OUT</text>
<text x="110.3" y="82.7">3</text>
<text x="89.9" y="86.3">GND</text>
<text x="104.3" y="84.9">FB</text>
</g>
<g font-size="2.3" fill="#231f20">
<text x="128.3" y="147.6">OUT</text>
<text x="144.5" y="147.5">OUT</text>
<text x="87.3" y="165.8">OUT</text>
<text x="133.6" y="169.6">OUT</text>
</g>
</svg>
